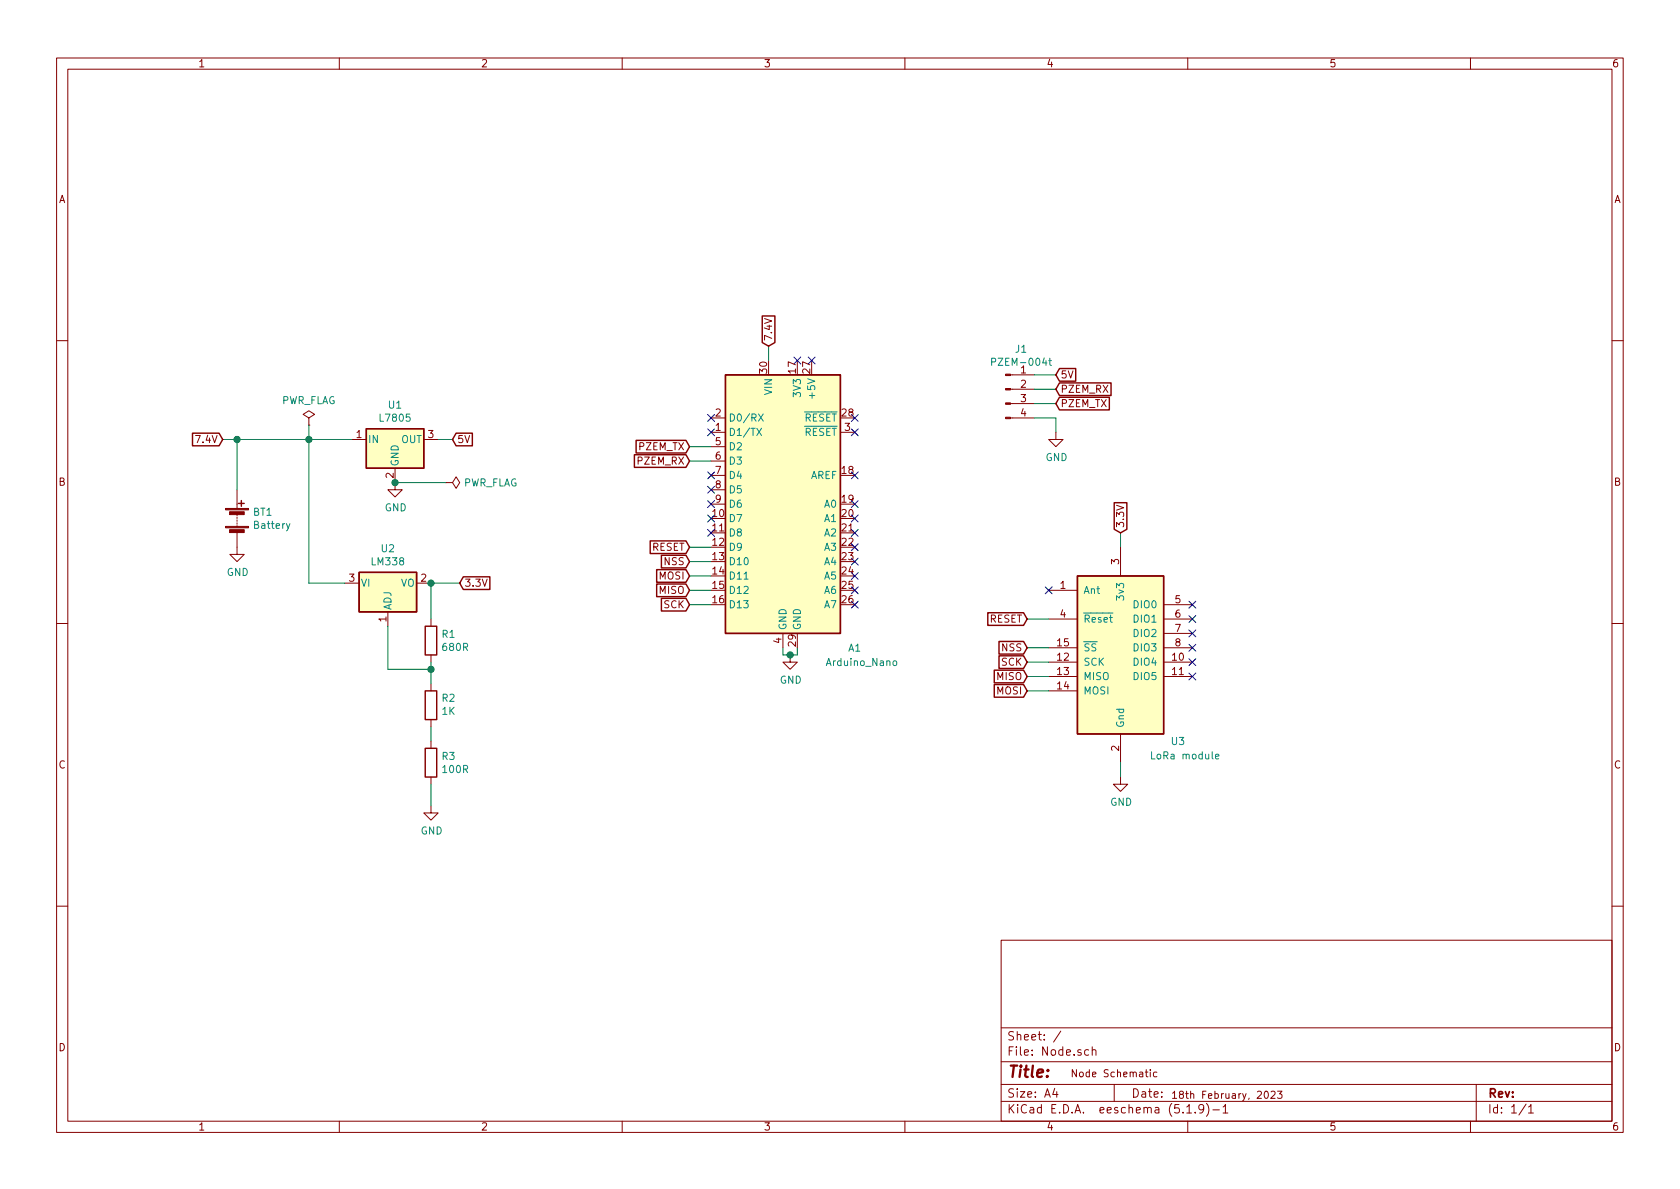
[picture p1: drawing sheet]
<svg xmlns="http://www.w3.org/2000/svg" width="297mm" height="210mm" viewBox="0 0 297 210" stroke-linecap="round" stroke-linejoin="round" font-family="sans-serif">
<g fill="none" stroke="#840000" stroke-width=".18">
<path d="M10 10.3h277v189.9h-277zM12 12.2h273v186.1h-273zM60 10.3v1.9M110 10.3v1.9M160 10.3v1.9M210 10.3v1.9M260 10.3v1.9M10 60.2h2M54.6 73.9l1-.6-1-.7-1 .7 1 .6v1.3M54.6 75.2h.1M62.2 77.7h2.6M74.9 77.7h2.6"/>
<path d="M125.7 76.4h2.6M125.7 73.9h2.6M125.7 79h2.6M148.6 76.4h2.5M178.7 73.9h4.2M178.7 71.4h4.2M178.7 68.8h4.2M178.7 66.3h4.2M186.7 76.4v1.3h1.3l-1.3 1.3-1.3-1.3h1.3M285 60.2h2M41.9 94.2v3.8h1.3l-1.3 1.3-1.3-1.3h1.3M41.9 86.6v3.3"/>
<path d="M41.9 90.9v.3M41.9 91.4v.3M41.9 91.9v.3M41.9 92.5v.2M41.9 93v.2M69.8 82.8v3.8h1.3l-1.3 1.3-1.2-1.3h1.2M78.7 85.3h1.3l.6-1 .7 1-.7 1.1-.6-1.1M78.7 85.3h.1M125.7 81.5h2.6M125.7 84.1h2.6M125.7 86.6h2.6M125.7 89.1h2.6"/>
<path d="M198.1 96.8v5M10 110.3h2M61 103.1h2.5M68.6 108.2v2.5M73.7 103.1h2.5M76.2 109.5v1.2M76.2 115.8v1.3M138.4 112v2.5M139.7 115.8v1.3h1.3l-1.3 1.3-1.3-1.3h1.3M185.4 104.4h5.1M185.4 117.1h5.1M185.4 119.6h5.1"/>
<path d="M185.4 114.5h5.1M185.4 109.5h5.1M205.7 117.1h5.1M205.7 119.6h5.1M205.7 114.5h5.1M205.7 109.5h5.1M205.7 106.9h5.1M205.7 112h5.1M285 110.3h2M76.2 120.9v1.3M76.2 127.2v1.3M76.2 131.1v1.2"/>
<path d="M76.2 137.4v1.3M185.4 122.2h5.1M198.1 137.4v1.3h1.3l-1.3 1.2-1.3-1.2h1.3M198.1 129.8v5.1M76.2 142.5v1.3h1.3l-1.3 1.2-1.3-1.2h1.3M10 160.2h2M177 166.3h108v32h-108zM285 160.2h2M60 198.3v1.9M110 198.3v1.9M160 198.3v1.9M177 194.8h108"/>
<path d="M177 191.8h108M177 187.8h108M177 181.8h108M186.5 192.5l-.4 1h1M186.8 193v1M187.6 182.3l-1.3 2M192.5 185.7l-.5-.1-.2 .3v.6l.2 .1 .5-.1M193.1 185.7h.1a.37 .37 0 0 1 .6 .1v.8M193.1 185.1v1.5M197 191.8v3M202.5 189.6h.5M202.7 189.1v1.1l.3 .2"/>
<path d="M203.4 189.1v.2M203.4 189.6v.8M204.5 189.6h-.3l-.3 .2 .1 .6h.5M209.8 195.8l.5-.5v1.5M209.8 196.8h.9M210 198.3v1.9M211.3 196.7v.1M212.8 196l-.3 .3h-.3l-.2-.3v-.4l.1-.2 .4-.1 .3 .2a1.19 1.19 0 0 1-.3 1.2l-.4 .1M213.3 195.1a1.71 1.71 0 0 1 0 2.3M214.5 196.3h1.1M216.3 195.8l.4-.5v1.5M216.3 196.8h.8"/>
<path d="M223.7 193h.1a.67 .67 0 0 1 .5 .6 .67 .67 0 0 1-.5 .6 .83 .83 0 0 1-.1-1.2zM224.7 193.1l.5-.1 .3 .3-.1 .2-.7 .7h.8M225.9 193h.8l-.5 .4 .4 .2v.5l-.2 .1-.5-.1M260 198.3v1.9M261 191.8v6.5M269.8 195.2l-1.2 2M270.3 195.8l.4-.5v1.5M270.3 196.8h.8"/>
</g>
<g fill="#ffffc2" stroke="#ffffc2" stroke-width=".18">
<path d="M128.3 66.3h20.3v45.7h-20.3z"/>
<path d="M63.5 101.2h10.2v7h-10.2z"/>
<path d="M190.5 101.8h15.2v28h-15.2z"/>
<path d="M64.8 75.8h10.1v7h-10.1z"/>
</g>
<g fill="none" stroke="#840000" stroke-width=".25">
<path d="M134.8 55.9h2.2v4.7l-1.1 .6-1.1-.6zM34 76.6h4.7l.7 1.1-.7 1.1h-4.7zM64.8 75.8h10.1v7h-10.1zM80.6 76.6h2.9v2.2h-2.9l-.6-1.1zM112.5 77.9h8.8l.6 1.1-.6 1.1h-8.8zM128.3 66.3h20.3v45.7h-20.3zM187.3 70.3h8.8v2.2h-8.8l-.6-1.1zM187.3 67.7h9.1v2.2h-9.1l-.6-1.1zM187.3 65.2h2.9v2.2h-2.9l-.6-1.1zM42.2 89h1M42.7 88.5v1M112.2 80.4h9.1l.6 1.1-.6 1.1h-9.1z"/>
<path d="M115 95.7h6.3l.6 1.1-.6 1.1h-6.3zM116.9 98.2h4.4l.6 1.1-.6 1.1h-4.4zM197 88.9h2.2v4.7l-1.1 .6-1.1-.6zM63.5 101.2h10.2v7h-10.2zM75.2 110.7h2v5.1h-2zM81.9 102h4.7v2.2h-4.7l-.6-1.1zM116.1 103.3h5.2l.6 1.1-.6 1.1h-5.2zM116.1 100.7h5.2l.6 1.1-.6 1.2h-5.2zM116.9 105.8h4.4l.6 1.1-.6 1.1h-4.4zM174.7 108.4h6.3l.6 1.1-.6 1.1h-6.3zM175.8 118.5h5.2l.6 1.1-.6 1.1h-5.2zM176.6 113.4h4.4l.6 1.1-.6 1.2h-4.4z"/>
<path d="M176.6 116h4.4l.6 1.1-.6 1.1h-4.4zM190.5 101.8h15.2v28h-15.2zM75.2 122.2h2v5h-2zM75.2 132.3h2v5.1h-2zM175.8 121.1h5.2l.6 1.1-.6 1.1h-5.2z"/>
</g>
<path d="M133.8 75.7l.8 1.3M134.1 73.2l.9 1.3M134.6 75.7l-.8 1.3M135 73.2l-.9 1.3M175.3 64h.6l.1-.5-.2-.2h-.5v1.3M185.4 63.8h.5M185.6 63.3v1.1l.3 .2M51.3 92.6l-.5 1.1-.2 .2M158 116.9h.3l.2 .1-.1 .6-.3 .1-.2-.2zM196.1 108.4h.7M214.9 133.8l.6-.1v-.3h-.4l-.2 .1 .1 .7h.5" fill="none" stroke="#008484" stroke-width=".18"/>
<g fill="#840000" stroke="#840000" stroke-width=".18">
<path d="M177.8 73.8h.9v.2h-.9z"/>
<path d="M177.8 71.2h.9v.3h-.9z"/>
<path d="M177.8 68.7h.9v.3h-.9z"/>
<path d="M177.8 66.2h.9v.2h-.9z"/>
<path d="M39.9 93.1h4v.2h-4z"/>
<path d="M39.9 89.9h4v.3h-4z"/>
<path d="M40.6 93.7h2.6v.5h-2.6z"/>
<path d="M40.6 90.5h2.6v.5h-2.6z"/>
</g>
<g fill="none" stroke="#008400" stroke-width=".18">
<path d="M39.4 77.7h22.8M41.9 77.7v8.9M54.6 75.2v27.9h6.4M77.5 77.7h2.5M121.9 79h3.8M135.9 61.2v2.5M182.9 73.9h3.8v2.5M182.9 71.4h3.8M182.9 68.8h3.8M182.9 66.3h3.8M69.8 85.3h8.9M121.9 96.8h3.8"/>
<path d="M121.9 99.3h3.8M121.9 81.5h3.8M198.1 94.2v2.6M68.6 110.7v7.7h7.6M76.2 117.1v3.8M81.3 103.1h-5.1v6.4M121.9 104.4h3.8M121.9 101.8h3.8M121.9 106.9h3.8M138.4 114.5v1.3h2.6v-1.3M181.6 117.1h3.8M181.6 114.5h3.8"/>
<path d="M181.6 109.5h3.8M181.6 119.6h3.8M76.2 128.5v2.6M76.2 138.7v3.8M181.6 122.2h3.8M198.1 134.9v2.5"/>
</g>
<g fill="#008400" stroke="#008400" stroke-width=".25">
<circle cx="41.9" cy="77.7" r=".51"/>
<circle cx="54.6" cy="77.7" r=".51"/>
<circle cx="76.2" cy="103.1" r=".51"/>
<circle cx="76.2" cy="118.4" r=".51"/>
<circle cx="69.9" cy="85.3" r=".51"/>
<circle cx="139.7" cy="115.8" r=".51"/>
</g>
<g fill="none" stroke="#000084" stroke-width=".18">
<path d="M125.1 75.8l1.2 1.3M125.1 73.3l1.2 1.2M126.3 75.8l-1.2 1.3M126.3 73.3l-1.2 1.2M140.4 63.1l1.2 1.3M141.6 63.1l-1.2 1.3M142.9 63.1l1.2 1.3M144.1 63.1l-1.2 1.3M150.5 73.3l1.2 1.2M150.5 75.8l1.2 1.3M151.7 73.3l-1.2 1.2M151.7 75.8l-1.2 1.3"/>
<path d="M125.1 93.6l1.2 1.2M125.1 91.1l1.2 1.2M125.1 88.5l1.2 1.3M125.1 86l1.2 1.2M125.1 83.5l1.2 1.2M126.3 93.6l-1.2 1.2M126.3 91.1l-1.2 1.2M126.3 88.5l-1.2 1.3M126.3 86l-1.2 1.2M126.3 83.5l-1.2 1.2M150.5 98.7l1.2 1.2M150.5 91.1l1.2 1.2"/>
<path d="M150.5 83.5l1.2 1.2M150.5 88.5l1.2 1.3M150.5 96.2l1.2 1.2M150.5 93.6l1.2 1.2M151.7 98.7l-1.2 1.2M151.7 91.1l-1.2 1.2M151.7 83.5l-1.2 1.2M151.7 88.5l-1.2 1.3M151.7 96.2l-1.2 1.2M151.7 93.6l-1.2 1.2M150.5 106.3l1.2 1.2M150.5 103.8l1.2 1.2"/>
<path d="M150.5 101.2l1.2 1.3M151.7 106.3l-1.2 1.2M151.7 103.8l-1.2 1.2M151.7 101.2l-1.2 1.3M184.8 103.8l1.2 1.2M186 103.8l-1.2 1.2M210.2 119l1.2 1.2M210.2 116.5l1.2 1.2M210.2 113.9l1.2 1.3M210.2 111.4l1.2 1.2M210.2 108.9l1.2 1.2M210.2 106.3l1.2 1.2"/>
<path d="M211.4 119l-1.2 1.2M211.4 116.5l-1.2 1.2M211.4 113.9l-1.2 1.3M211.4 111.4l-1.2 1.2M211.4 108.9l-1.2 1.2M211.4 106.3l-1.2 1.2"/>
</g>
<text font-size="2.8" fill="#840000" x="178" y="190.5">Title:</text>
<g font-size="2.1" fill="#840000">
<text x="178" y="184">Sheet: /</text>
<text x="178" y="186.7">File: Node.sch</text>
<text x="178" y="196.9">KiCad E.D.A. eeschema (5.1.9)-1</text>
<text x="178" y="194.1">Size: A4</text>
<text x="200" y="194.1">Date:</text>
<text x="263" y="194.1">Rev:</text>
<text x="263" y="196.9">Id: 1/1</text>
</g>
<g font-size="1.8" fill="#840000">
<text x="35" y="11.9">1</text>
<text x="85" y="11.9">2</text>
<text x="135" y="11.9">3</text>
<text x="185" y="11.9">4</text>
<text x="235" y="11.9">5</text>
<text x="285" y="11.9">6</text>
<text x="10.4" y="35.9">A</text>
<text x="285.4" y="35.9">A</text>
<text x="135.6" y="66" transform="rotate(-90 135.6 66)">30</text>
<text x="136.5" y="60.4" transform="rotate(-90 136.5 60.4)">7.4V</text>
<text x="140.7" y="66" transform="rotate(-90 140.7 66)">17</text>
<text x="143.3" y="66" transform="rotate(-90 143.3 66)">27</text>
<text x="180.5" y="66">1</text>
<text x="180.5" y="68.6">2</text>
<text x="180.5" y="71.1">3</text>
<text x="187.5" y="69.5">PZEM_RX</text>
<text x="187.5" y="66.9">5V</text>
<text x="63" y="77.5">1</text>
<text x="75.7" y="77.5">3</text>
<text x="126.5" y="76.2">1</text>
<text x="126.5" y="73.7">2</text>
<text x="148.9" y="73.7">28</text>
<text x="149.4" y="76.2">3</text>
<text x="180.5" y="73.7">4</text>
<text x="187.5" y="72">PZEM_TX</text>
<text x="35" y="78.4">7.4V</text>
<text x="80.8" y="78.4">5V</text>
<text x="112.8" y="82.2">PZEM_RX</text>
<text x="113" y="79.6">PZEM_TX</text>
<text x="126.5" y="78.7">5</text>
<text x="126.5" y="81.3">6</text>
<text x="126.5" y="83.8">7</text>
<text x="148.9" y="83.8">18</text>
<text x="10.4" y="85.9">B</text>
<text x="69.6" y="84.6" transform="rotate(-90 69.6 84.6)">2</text>
<text x="126.5" y="86.4">8</text>
<text x="126.5" y="88.9">9</text>
<text x="148.9" y="88.9">19</text>
<text x="285.4" y="85.9">B</text>
<text x="126" y="91.4">10</text>
<text x="126" y="94">11</text>
<text x="148.9" y="91.4">20</text>
<text x="148.9" y="94">21</text>
<text x="198.8" y="93.4" transform="rotate(-90 198.8 93.4)">3.3V</text>
<text x="115.2" y="97.4">RESET</text>
<text x="117.5" y="99.9">NSS</text>
<text x="126" y="96.5">12</text>
<text x="126" y="99.1">13</text>
<text x="126" y="101.6">14</text>
<text x="148.9" y="96.5">22</text>
<text x="148.9" y="99.1">23</text>
<text x="148.9" y="101.6">24</text>
<text x="197.9" y="99.8" transform="rotate(-90 197.9 99.8)">3</text>
<text x="61.7" y="102.9">3</text>
<text x="74.4" y="102.9">2</text>
<text x="82.1" y="103.8">3.3V</text>
<text x="116.6" y="105">MISO</text>
<text x="116.6" y="102.5">MOSI</text>
<text x="117.4" y="107.6">SCK</text>
<text x="126" y="104.1">15</text>
<text x="126" y="106.7">16</text>
<text x="148.9" y="104.1">25</text>
<text x="148.9" y="106.7">26</text>
<text x="187.5" y="104.1">1</text>
<text x="207.8" y="106.7">5</text>
<text x="68.3" y="110" transform="rotate(-90 68.3 110)">1</text>
<text x="138.2" y="113.8" transform="rotate(-90 138.2 113.8)">4</text>
<text x="174.9" y="110.1">RESET</text>
<text x="187.5" y="109.2">4</text>
<text x="207.8" y="109.2">6</text>
<text x="207.8" y="111.8">7</text>
<text x="140.7" y="114.2" transform="rotate(-90 140.7 114.2)">29</text>
<text x="177.1" y="117.7">SCK</text>
<text x="177.2" y="115.2">NSS</text>
<text x="187" y="116.8">12</text>
<text x="187" y="119.4">13</text>
<text x="187" y="114.3">15</text>
<text x="207.3" y="116.8">10</text>
<text x="207.3" y="119.4">11</text>
<text x="207.8" y="114.3">8</text>
<text x="176.3" y="122.8">MOSI</text>
<text x="176.3" y="120.3">MISO</text>
<text x="187" y="121.9">14</text>
<text x="10.4" y="135.9">C</text>
<text x="197.9" y="132.8" transform="rotate(-90 197.9 132.8)">2</text>
<text x="285.4" y="135.9">C</text>
<text x="10.4" y="185.9">D</text>
<text x="285.4" y="185.9">D</text>
<text x="189.2" y="190.5">Node Schematic</text>
<text x="207" y="194.3">18th February, 2023</text>
<text x="35" y="199.9">1</text>
<text x="85" y="199.9">2</text>
<text x="135" y="199.9">3</text>
<text x="185" y="199.9">4</text>
<text x="235" y="199.9">5</text>
<text x="285" y="199.9">6</text>
</g>
<g font-size="1.8" fill="#008484">
<text x="176" y="64.7">PZEM-004t</text>
<text x="179.6" y="62.4">J1</text>
<text x="49.7" y="71.5">PWR_FLAG</text>
<text x="136.5" y="69.7" transform="rotate(-90 136.5 69.7)">VIN</text>
<text x="141.6" y="69.9" transform="rotate(-90 141.6 69.9)">3V3</text>
<text x="144.1" y="70" transform="rotate(-90 144.1 70)">+5V</text>
<text x="67.4" y="74.6">L7805</text>
<text x="68.7" y="72.3">U1</text>
<text x="128.8" y="77.1">D1/TX</text>
<text x="128.8" y="74.5">D0/RX</text>
<text x="142.2" y="74.5">RESET</text>
<text x="142.2" y="77.1">RESET</text>
<text x="65" y="78.4">IN</text>
<text x="70.5" y="82.5" transform="rotate(-90 70.5 82.5)">GND</text>
<text x="70.9" y="78.4">OUT</text>
<text x="128.8" y="79.6">D2</text>
<text x="128.8" y="82.2">D3</text>
<text x="184.9" y="81.5">GND</text>
<text x="81.8" y="86">PWR_FLAG</text>
<text x="128.8" y="84.7">D4</text>
<text x="128.8" y="87.2">D5</text>
<text x="128.8" y="89.8">D6</text>
<text x="143.3" y="84.7">AREF</text>
<text x="145.8" y="89.8">A0</text>
<text x="44.8" y="91.2">BT1</text>
<text x="45" y="93.5">Battery</text>
<text x="68" y="90.4">GND</text>
<text x="128.8" y="92.3">D7</text>
<text x="128.8" y="94.9">D8</text>
<text x="145.8" y="92.3">A1</text>
<text x="145.8" y="94.9">A2</text>
<text x="40.1" y="101.8">GND</text>
<text x="65.8" y="100">LM338</text>
<text x="67.5" y="97.7">U2</text>
<text x="128.8" y="97.4">D9</text>
<text x="128.8" y="99.9">D10</text>
<text x="145.8" y="97.4">A3</text>
<text x="145.8" y="99.9">A4</text>
<text x="63.8" y="103.8">VI</text>
<text x="69.2" y="107.9" transform="rotate(-90 69.2 107.9)">ADJ</text>
<text x="70.8" y="103.8">VO</text>
<text x="128.8" y="102.5">D11</text>
<text x="128.8" y="105">D12</text>
<text x="128.8" y="107.6">D13</text>
<text x="145.8" y="102.5">A5</text>
<text x="145.8" y="105">A6</text>
<text x="145.8" y="107.6">A7</text>
<text x="191.5" y="105">Ant</text>
<text x="198.8" y="105.8" transform="rotate(-90 198.8 105.8)">3v3</text>
<text x="200.6" y="107.6">DIO0</text>
<text x="78.2" y="112.8">R1</text>
<text x="139.1" y="111.5" transform="rotate(-90 139.1 111.5)">GND</text>
<text x="141.6" y="111.5" transform="rotate(-90 141.6 111.5)">GND</text>
<text x="191.5" y="110.1">Reset</text>
<text x="200.6" y="110.1">DIO1</text>
<text x="200.6" y="112.6">DIO2</text>
<text x="78.4" y="115.1">680R</text>
<text x="146.3" y="117.8">Arduino_Nano</text>
<text x="150" y="115.2">A1</text>
<text x="191.5" y="117.7">SCK</text>
<text x="191.5" y="115.2">SS</text>
<text x="200.6" y="117.7">DIO4</text>
<text x="200.6" y="115.2">DIO3</text>
<text x="78.2" y="124.1">R2</text>
<text x="137.9" y="120.9">GND</text>
<text x="191.5" y="120.3">MISO</text>
<text x="191.5" y="122.8">MOSI</text>
<text x="200.6" y="120.3">DIO5</text>
<text x="78.2" y="126.4">1K</text>
<text x="198.8" y="128.8" transform="rotate(-90 198.8 128.8)">Gnd</text>
<text x="207.2" y="131.7">U3</text>
<text x="78.2" y="134.4">R3</text>
<text x="78.4" y="136.7">100R</text>
<text x="204" y="134.3">LoRa module</text>
<text x="196.3" y="142.5">GND</text>
<text x="74.4" y="147.6">GND</text>
</g>
</svg>
